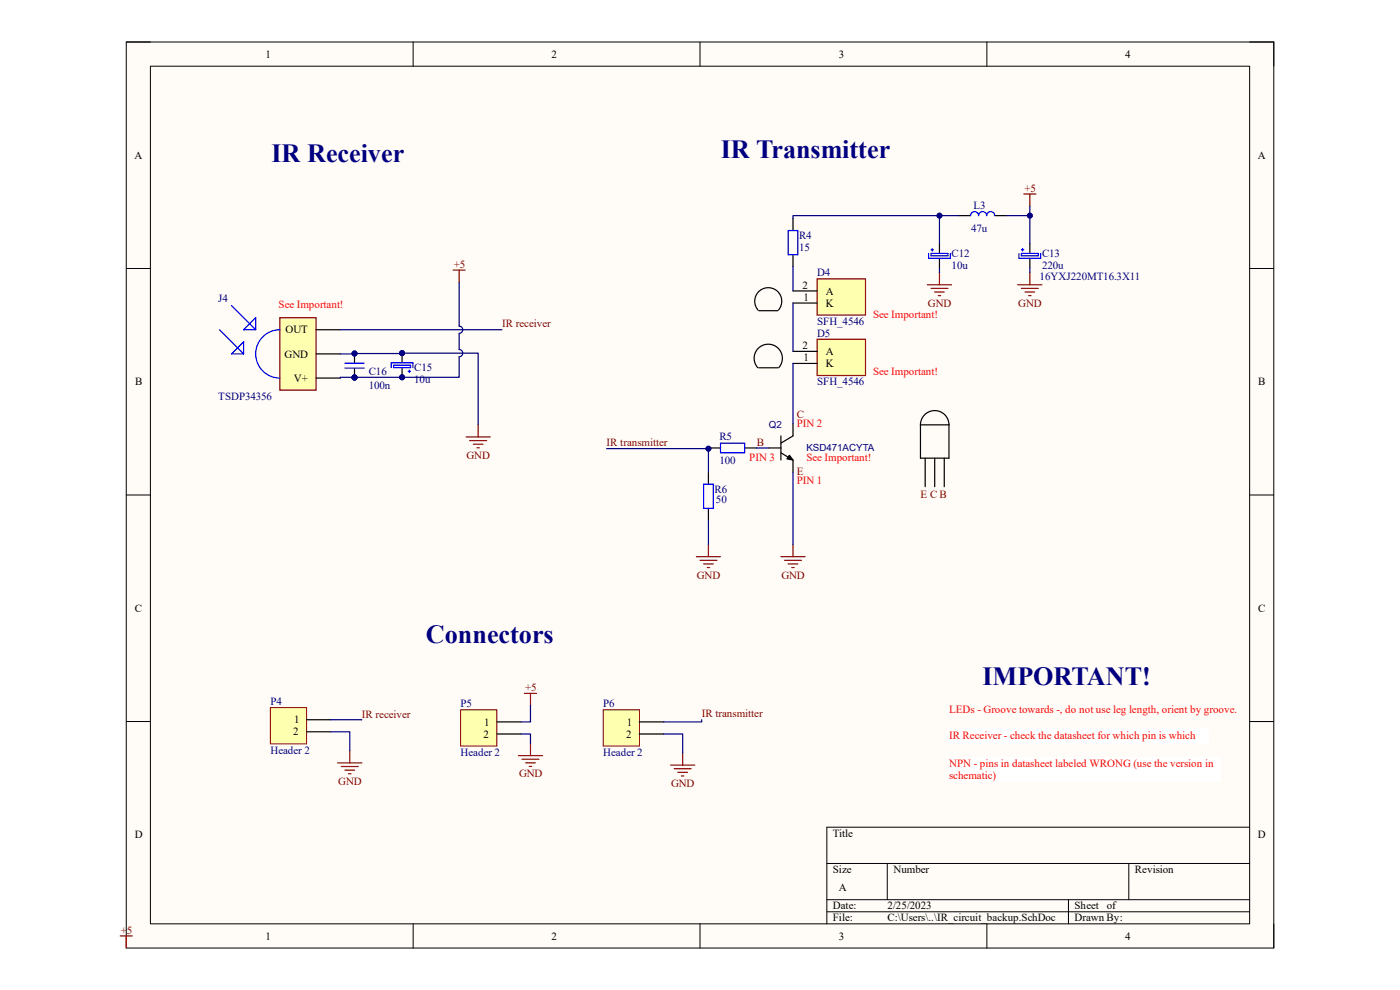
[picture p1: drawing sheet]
<svg xmlns="http://www.w3.org/2000/svg" width="297mm" height="210mm" viewBox="0 0 297 210" stroke-linecap="round" stroke-linejoin="round" font-family="sans-serif">
<path d="M26.8 8.9h243.4v192.2h-243.4z" fill-rule="evenodd" fill="#fffcf8"/>
<path d="M26.8 8.9h243.4v192.2h-243.4z" fill="none" stroke="#000" stroke-width=".21"/>
<path d="M31.9 14h233.2v182h-233.2z" fill-rule="evenodd" fill="#fffcf8"/>
<g fill="none" stroke="#000" stroke-width=".21">
<path d="M26.8 8.9h5.1M31.9 14h233.2v182h-233.2zM87.6 8.9v5.1M148.5 8.9v5.1M209.4 8.9v5.1M265.1 8.9h5.1v5.1M26.8 57h5.1M265.1 57h5.1M26.8 105h5.1M265.1 105h5.1M26.8 153.1h5.1M265.1 153.1h5.1"/>
<path d="M265.1 175.5h-89.7v20.5M87.7 196v5.1M148.5 196v5.1M175.4 183.2h89.7M175.4 190.9h89.7M175.4 193.4h89.7M188.2 183.2v7.7M209.4 196v5.1M226.7 190.9v5.1M239.5 183.2v7.7M270.2 196v5.1"/>
</g>
<path d="M59.4 67.4h7.7v15.4h-7.7z" fill-rule="evenodd" fill="#ffffb0"/>
<path d="M59.4 67.4h7.7v15.4h-7.7zM25.5 198.5h2.6M26.8 198.5v2.6" fill="none" stroke="#800000" stroke-width=".25"/>
<path d="M46.6 70l5.1 5.1M49.1 75.1l2.6-2.6v2.6zM49.1 64.8l5.1 5.2M54.2 67.4v2.6h-2.5zM59.4 70a5.1 5.1 0 0 0-5.2 5.1 5.1 5.1 0 0 0 5.2 5.1" fill="none" stroke="#00f" stroke-width=".25"/>
<path d="M67.1 70h5.1M67.1 75.1h5.1M67.1 80.2h5.1" fill="none" stroke="#000" stroke-width=".25"/>
<circle cx="75.2" cy="75" r=".51" fill="#000080"/>
<circle cx="75.2" cy="75" r=".51" fill="none" stroke="#000080" stroke-width=".21"/>
<circle cx="75.2" cy="80.1" r=".51" fill="#000080"/>
<circle cx="75.2" cy="80.1" r=".51" fill="none" stroke="#000080" stroke-width=".21"/>
<path d="M75.2 75v1.9" fill="none" stroke="#000" stroke-width=".25"/>
<circle cx="75.2" cy="75" r=".51" fill="#000080"/>
<circle cx="75.2" cy="75" r=".51" fill="none" stroke="#000080" stroke-width=".21"/>
<path d="M75.2 78.2v1.9" fill="none" stroke="#000" stroke-width=".25"/>
<circle cx="75.2" cy="80.1" r=".51" fill="#000080"/>
<circle cx="75.2" cy="80.1" r=".51" fill="none" stroke="#000080" stroke-width=".21"/>
<path d="M73.2 78.1h4.1M73.2 77h4.1" fill="none" stroke="#00f" stroke-width=".25"/>
<circle cx="85.3" cy="80" r=".51" fill="#000080"/>
<circle cx="85.3" cy="80" r=".51" fill="none" stroke="#000080" stroke-width=".21"/>
<circle cx="85.3" cy="74.9" r=".51" fill="#000080"/>
<circle cx="85.3" cy="74.9" r=".51" fill="none" stroke="#000080" stroke-width=".21"/>
<path d="M85.3 78.1v1.9" fill="none" stroke="#000" stroke-width=".25"/>
<circle cx="85.3" cy="80" r=".51" fill="#000080"/>
<circle cx="85.3" cy="80" r=".51" fill="none" stroke="#000080" stroke-width=".21"/>
<path d="M85.3 74.9v1.9" fill="none" stroke="#000" stroke-width=".25"/>
<circle cx="85.3" cy="74.9" r=".51" fill="#000080"/>
<circle cx="85.3" cy="74.9" r=".51" fill="none" stroke="#000080" stroke-width=".21"/>
<path d="M83 78v-1h4.6v1M83.5 77.5v.5M83.5 77.5h3.6v.5h-3.6M86.6 78.8h.5M86.8 78.5v.5" fill="none" stroke="#00f" stroke-width=".25"/>
<path d="M199.3 57.8v2.6M196.7 60.4h5.2M197.5 61.2h3.6M198.3 61.9h2M199.1 62.7h.5" fill="none" stroke="#800000" stroke-width=".25"/>
<path d="M173.4 59.2h10.2v7.6h-10.2z" fill-rule="evenodd" fill="#ffffb0"/>
<path d="M173.4 59.2h10.2v7.6h-10.2z" fill="none" stroke="#800000" stroke-width=".25"/>
<path d="M168.2 64.3h5.2M168.2 61.7h5.2" fill="none" stroke="#000" stroke-width=".25"/>
<path d="M173.4 72h10.2v7.7h-10.2z" fill-rule="evenodd" fill="#ffffb0"/>
<g fill="none" stroke="#800000" stroke-width=".25">
<path d="M217.2 41.2h2.6M218.5 41.2v2.5M218.5 57.8v2.6M173.4 72h10.2v7.7h-10.2zM215.9 60.4h5.1M216.7 61.2h3.6M217.5 61.9h2M218.2 62.7h.5M98.9 92.7h5.1M99.6 93.5h3.6M100.4 94.2h2.1M101.2 95h.5"/>
<path d="M101.4 90.1v2.6M147.7 118.1h5.2M148.5 118.9h3.6M149.3 119.6h2M150.3 115.5v2.6M165.7 118.1h5.1M166.4 118.9h3.6M167.2 119.6h2.1M168.2 115.5v2.6M150 120.4h.5M168 120.4h.5"/>
</g>
<g fill="none" stroke="#000" stroke-width=".25">
<path d="M168.2 46.3v2.6M168.2 54v2.6M199.3 51.7v1.9M199.3 54.9v1.9M203.3 45.7h2.6M211 45.7h2.6M218.5 51.7v1.9M218.5 54.9v1.9M168.2 77.1h5.2M168.2 74.5h5.2M150.3 95h2.6M158 95h2.5"/>
<path d="M163.1 95h2.6M165.7 96.1l2.5 1.5v2.6M165.7 92.5v5.1M167.5 96.6l.7 1-1.2-.3zM168.2 89.9v2.6l-2.5 1.5M150.3 100.2v2.5M150.3 107.8v2.6"/>
</g>
<path d="M167.2 48.9h2.1v5.1h-2.1zM197 53.8v1h4.6v-1M197.5 53.8h3.6v.5h-3.6zM197.5 53h.5M197.8 52.7v.6M205.9 45.7a.86 .86 0 0 1 .9-.8 .86 .86 0 0 1 .8 .8 .85 .85 0 0 1 .9-.8 .85 .85 0 0 1 .8 .8 .86 .86 0 0 1 .9-.8 .86 .86 0 0 1 .8 .8M216.2 53.8v1h4.6v-1M216.7 53h.5M216.7 53.8h3.6v.5h-3.6zM216.9 52.7v.6M152.9 94h5.1v2.1h-5.1zM149.3 102.7h2v5.1h-2z" fill="none" stroke="#00f" stroke-width=".25"/>
<path d="M167.5 96.6l.7 1-1.2-.3z" fill="#000"/>
<path d="M57.4 150.1h7.6v7.7h-7.6z" fill-rule="evenodd" fill="#ffffb0"/>
<path d="M57.4 150.1h7.6v7.7h-7.6z" fill="none" stroke="#800000" stroke-width=".21"/>
<path d="M65 152.7h5.2M65 155.2h5.2" fill="none" stroke="#000" stroke-width=".25"/>
<path d="M74.2 159.3v2.5M71.6 161.8h5.2M72.4 162.6h3.6M73.2 163.4h2M73.9 164.1h.6" fill="none" stroke="#800000" stroke-width=".25"/>
<path d="M97.7 150.6h7.7v7.7h-7.7z" fill-rule="evenodd" fill="#ffffb0"/>
<path d="M97.7 150.6h7.7v7.7h-7.7z" fill="none" stroke="#800000" stroke-width=".21"/>
<path d="M105.4 153.1h5.1M105.4 155.7h5.1" fill="none" stroke="#000" stroke-width=".25"/>
<path d="M111.3 147.1h2.5M112.5 147.1v2.6M112.5 157.7v2.6M110 160.3h5.1M110.7 161.1h3.6M111.5 161.8h2.1M112.3 162.6h.5" fill="none" stroke="#800000" stroke-width=".25"/>
<path d="M128 150.6h7.7v7.7h-7.7z" fill-rule="evenodd" fill="#ffffb0"/>
<path d="M128 150.6h7.7v7.7h-7.7z" fill="none" stroke="#800000" stroke-width=".21"/>
<path d="M135.7 153.1h5.1M135.7 155.7h5.1" fill="none" stroke="#000" stroke-width=".25"/>
<path d="M144.8 159.7v2.6M142.3 162.3h5.1M143 163.1h3.6M143.8 163.8h2M144.6 164.6h.5" fill="none" stroke="#800000" stroke-width=".25"/>
<path d="M201.3 154.7h55.1v3h-55.1z" fill-rule="evenodd" fill="#fff"/>
<path d="M201.3 154.7h55.1v3h-55.1z" fill="none" stroke="#fff" stroke-width=".21"/>
<path d="M201.3 160.7h57.5v5.1h-57.5z" fill-rule="evenodd" fill="#fff"/>
<path d="M201.3 160.7h57.5v5.1h-57.5z" fill="none" stroke="#fff" stroke-width=".21"/>
<path d="M96.1 57.3h2.6M97.4 57.3v2.6" fill="none" stroke="#800000" stroke-width=".25"/>
<path d="M160.8 78a2.99 2.99 0 0 1 .1-4.1 2.99 2.99 0 0 1 4.2 0 2.99 2.99 0 0 1 .1 4.1M160.8 65.8a2.87 2.87 0 0 1 .2-4 2.87 2.87 0 0 1 4 0 2.87 2.87 0 0 1 .2 4M161 78h4M161 65.9h4M195.3 90.1h6M195.3 90.1v7.1h6v-7.1M195.3 90.1a3 3 0 0 1 3-3 3 3 0 0 1 3 3M196.3 97.2v6.1M198.3 97.2v6.1M200.3 97.2v6.1" fill="none" stroke="#000" stroke-width=".25"/>
<g fill="none" stroke="#000080" stroke-width=".25">
<path d="M168.2 56.6v5.1M218.5 56.8v1M168.2 64.3v10.2M168.2 77.1v12.8M128.7 95.2h21.6M160.5 95h2.6M150.3 110.4v5.1M168.2 100.2v15.3M70.2 152.7h6.5M70.2 155.2h4v4.1M110.5 155.7h2v2M112.5 149.7v3.4h-2"/>
<path d="M140.8 155.7h4v4M148.9 152.7v.4h-8.1"/>
</g>
<circle cx="150.3" cy="95.2" r=".51" fill="#000080"/>
<circle cx="150.3" cy="95.2" r=".51" fill="none" stroke="#000080" stroke-width=".21"/>
<path d="M150.3 95v5.2" fill="none" stroke="#000080" stroke-width=".25"/>
<circle cx="150.3" cy="95.2" r=".51" fill="#000080"/>
<circle cx="150.3" cy="95.2" r=".51" fill="none" stroke="#000080" stroke-width=".21"/>
<path d="M199.3 45.7v6M199.3 56.8v1" fill="none" stroke="#000080" stroke-width=".25"/>
<circle cx="199.3" cy="45.7" r=".51" fill="#000080"/>
<circle cx="199.3" cy="45.7" r=".51" fill="none" stroke="#000080" stroke-width=".21"/>
<path d="M218.5 43.7v2h-4.9" fill="none" stroke="#000080" stroke-width=".25"/>
<circle cx="218.5" cy="45.7" r=".51" fill="#000080"/>
<circle cx="218.5" cy="45.7" r=".51" fill="none" stroke="#000080" stroke-width=".21"/>
<path d="M218.5 45.7v6" fill="none" stroke="#000080" stroke-width=".25"/>
<circle cx="218.5" cy="45.7" r=".51" fill="#000080"/>
<circle cx="218.5" cy="45.7" r=".51" fill="none" stroke="#000080" stroke-width=".21"/>
<path d="M203.3 45.7h-35.1v.6M72.2 70h34.3" fill="none" stroke="#000080" stroke-width=".25"/>
<circle cx="199.3" cy="45.7" r=".51" fill="#000080"/>
<circle cx="199.3" cy="45.7" r=".51" fill="none" stroke="#000080" stroke-width=".21"/>
<path d="M72.2 75.1l29.2-.2v15.2" fill="none" stroke="#000080" stroke-width=".25"/>
<circle cx="75.2" cy="75" r=".51" fill="#000080"/>
<circle cx="75.2" cy="75" r=".51" fill="none" stroke="#000080" stroke-width=".21"/>
<circle cx="85.3" cy="74.9" r=".51" fill="#000080"/>
<circle cx="85.3" cy="74.9" r=".51" fill="none" stroke="#000080" stroke-width=".21"/>
<path d="M75.2 80h-3v.2" fill="none" stroke="#000080" stroke-width=".25"/>
<circle cx="75.2" cy="80" r=".51" fill="#000080"/>
<circle cx="75.2" cy="80" r=".51" fill="none" stroke="#000080" stroke-width=".21"/>
<path d="M97.4 59.9v9.3a.77 .77 0 0 1 .8 .8 .77 .77 0 0 1-.8 .7v3.4a.77 .77 0 0 1 .8 .8 .77 .77 0 0 1-.8 .8v4.3h-22.2v.2" fill="none" stroke="#000080" stroke-width=".25"/>
<circle cx="75.2" cy="80.1" r=".51" fill="#000080"/>
<circle cx="75.2" cy="80.1" r=".51" fill="none" stroke="#000080" stroke-width=".21"/>
<circle cx="75.2" cy="80" r=".51" fill="#000080"/>
<circle cx="75.2" cy="80" r=".51" fill="none" stroke="#000080" stroke-width=".21"/>
<circle cx="85.3" cy="80" r=".51" fill="#000080"/>
<circle cx="85.3" cy="80" r=".51" fill="none" stroke="#000080" stroke-width=".21"/>
<g font-size="5.5" fill="#000080">
<text x="57.6" y="34.5">IR Receiver</text>
<text x="152.9" y="33.4">IR Transmitter</text>
<text x="90.3" y="136.4">Connectors</text>
<text x="208.4" y="145.4">IMPORTANT!</text>
</g>
<g font-size="2.3">
<text x="56.3" y="12.2">1</text>
<text x="117" y="12.2">2</text>
<text x="178" y="12.2">3</text>
<text x="238.7" y="12.2">4</text>
<text x="28.5" y="33.7">A</text>
<text x="266.9" y="33.7">A</text>
<text x="170.3" y="61.2">2</text>
<text x="170.4" y="63.8">1</text>
<text x="175.2" y="65.1">K</text>
<text x="175.2" y="62.5">A</text>
<text x="60.6" y="70.7">OUT</text>
<text x="60.4" y="75.9">GND</text>
<text x="170.3" y="74">2</text>
<text x="170.4" y="76.6">1</text>
<text x="175.2" y="77.9">K</text>
<text x="175.2" y="75.3">A</text>
<text x="28.7" y="81.7">B</text>
<text x="62.4" y="81">V+</text>
<text x="267" y="81.7">B</text>
<text x="28.6" y="129.8">C</text>
<text x="267" y="129.8">C</text>
<text x="62.2" y="156">2</text>
<text x="62.4" y="153.5">1</text>
<text x="102.7" y="153.9">1</text>
<text x="133" y="153.9">1</text>
<text x="102.6" y="156.5">2</text>
<text x="132.8" y="156.5">2</text>
<text x="28.6" y="177.8">D</text>
<text x="176.7" y="177.5">Title</text>
<text x="266.9" y="177.8">D</text>
<text x="176.7" y="185.2">Size</text>
<text x="189.5" y="185.2">Number</text>
<text x="240.8" y="185.2">Revision</text>
<text x="178" y="189.1">A</text>
<text x="176.7" y="192.9">Date:</text>
<text x="176.7" y="195.5">File:</text>
<text x="188.3" y="195.5">C:\Users\..\IR_circuit_backup.SchDoc</text>
<text x="188.3" y="192.9">2/25/2023</text>
<text x="228" y="192.9">Sheet</text>
<text x="228" y="195.5">Drawn By:</text>
<text x="234.8" y="192.9">of</text>
<text x="56.3" y="199.3">1</text>
<text x="117" y="199.3">2</text>
<text x="178" y="199.3">3</text>
<text x="238.7" y="199.3">4</text>
</g>
<g font-size="2.3" fill="#800000">
<text x="217.3" y="40.6">+5</text>
<text x="96.3" y="56.8">+5</text>
<text x="196.8" y="65">GND</text>
<text x="216" y="65">GND</text>
<text x="106.5" y="69.4">IR receiver</text>
<text x="169" y="88.6">C</text>
<text x="128.7" y="94.7">IR transmitter</text>
<text x="160.6" y="94.5">B</text>
<text x="99" y="97.3">GND</text>
<text x="169" y="100.7">E</text>
<text x="195.3" y="105.7">E C B</text>
<text x="147.8" y="122.7">GND</text>
<text x="165.8" y="122.7">GND</text>
<text x="111.4" y="146.6">+5</text>
<text x="76.8" y="152.2">IR receiver</text>
<text x="148.9" y="152.2">IR transmitter</text>
<text x="71.8" y="166.5">GND</text>
<text x="110.1" y="164.9">GND</text>
<text x="142.4" y="166.9">GND</text>
<text x="25.7" y="198">+5</text>
</g>
<g font-size="2.3" fill="#000080">
<text x="206.5" y="44.2">L3</text>
<text x="169.5" y="50.7">R4</text>
<text x="169.5" y="53.3">15</text>
<text x="206" y="49.3">47u</text>
<text x="173.4" y="58.6">D4</text>
<text x="201.9" y="54.5">C12</text>
<text x="201.9" y="57.1">10u</text>
<text x="220.5" y="59.4">16YXJ220MT16.3X11</text>
<text x="221.1" y="54.5">C13</text>
<text x="221.1" y="57.1">220u</text>
<text x="46.3" y="64.1">J4</text>
<text x="173.4" y="68.9">SFH_4546</text>
<text x="173.4" y="71.5">D5</text>
<text x="78.2" y="79.5">C16</text>
<text x="78.2" y="82.5">100n</text>
<text x="87.9" y="78.8">C15</text>
<text x="87.9" y="81.3">10u</text>
<text x="173.4" y="81.7">SFH_4546</text>
<text x="46.3" y="84.8">TSDP34356</text>
<text x="152.6" y="93.3">R5</text>
<text x="152.6" y="98.4">100</text>
<text x="151.6" y="104.5">R6</text>
<text x="151.9" y="106.8">50</text>
<text x="57.4" y="149.6">P4</text>
<text x="97.7" y="150.1">P5</text>
<text x="128" y="150.1">P6</text>
<text x="57.4" y="159.9">Header 2</text>
<text x="97.7" y="160.3">Header 2</text>
<text x="128" y="160.3">Header 2</text>
</g>
<g font-size="2.3" fill="#f00">
<text x="59.1" y="65.4">See Important!</text>
<text x="185.2" y="67.4">See Important!</text>
<text x="185.2" y="79.5">See Important!</text>
<text x="169" y="90.6">PIN 2</text>
<text x="159" y="97.7">PIN 3</text>
<text x="171.1" y="97.7">See Important!</text>
<text x="169" y="102.7">PIN 1</text>
<text x="201.3" y="151.2">LEDs - Groove towards -, do not use leg length, orient by groove.</text>
<text x="201.3" y="156.7">IR Receiver - check the datasheet for which pin is which</text>
<text x="201.3" y="162.8">NPN - pins in datasheet labeled WRONG (use the version in</text>
<text x="201.3" y="165.3">schematic)</text>
</g>
<g font-size="2.1" fill="#000080">
<text x="163.1" y="90.8">Q2</text>
<text x="171.1" y="95.7">KSD471ACYTA</text>
</g>
</svg>
